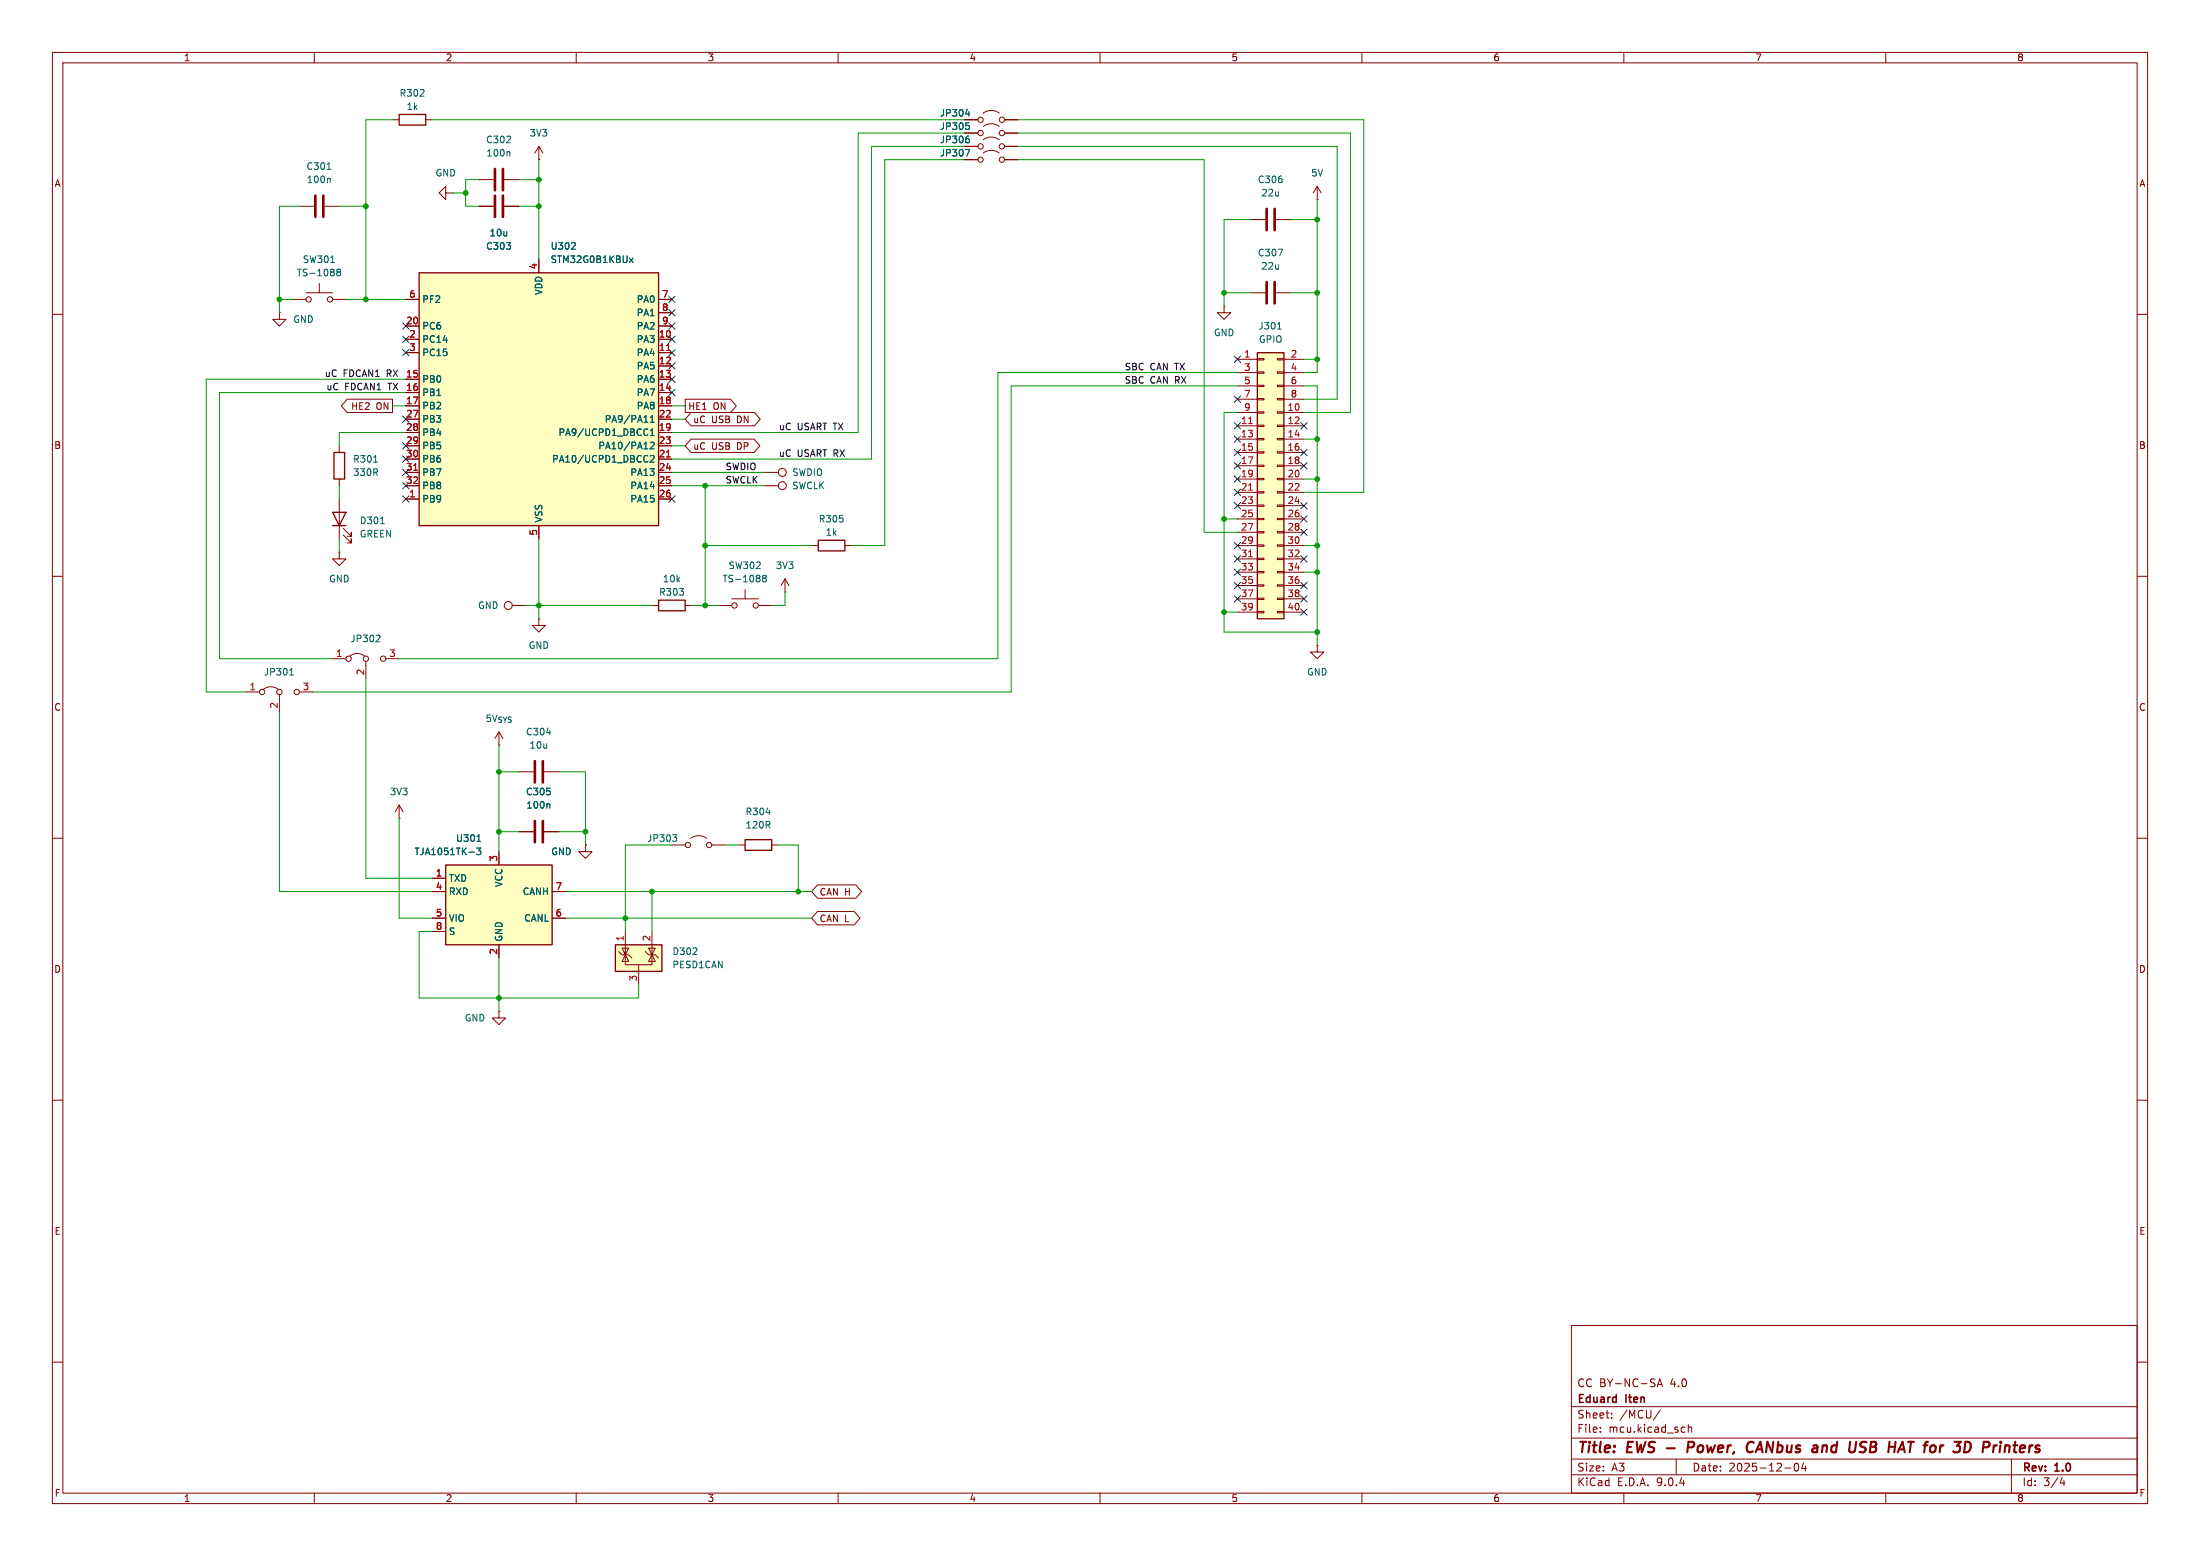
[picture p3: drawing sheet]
<svg xmlns="http://www.w3.org/2000/svg" width="420mm" height="297mm" viewBox="0 0 420 297" stroke-linecap="round" stroke-linejoin="round" font-family="sans-serif">
<g fill="none" stroke="#840000" stroke-width=".19">
<path d="M10 10h400v277h-400zM12 12h396v273h-396zM60 10v2M110 10v2M160 10v2M210 10v2M260 10v2M310 10v2M360 10v2M74.9 22.9h1.3M81.3 22.9h1.2M85.1 36.8v-1.2l-1.3 1.2 1.3 1.3v-1.3h1.3"/>
<path d="M86.4 36.8h.1M91.4 39.4h2.8M91.4 34.3h2.8M96.3 39.4h2.8M96.3 34.3h2.8M102.9 30.5h.1M102.9 27.9l-.8 1.3M102.9 27.9l.7 1.3M102.9 27.9v2.6M184.1 30.5h2.6M184.1 27.9h2.6M187.7 29.2a2.53 2.53 0 0 1 3.1 0"/>
<path d="M187.7 26.7a2.53 2.53 0 0 1 3.1 0M191.8 30.5h2.5M191.8 27.9h2.5M251.5 38.1h.1M251.5 35.6l-.8 1.2M251.5 35.6l.7 1.2M251.5 35.6v2.5M53.3 59.7v1.3h1.3l-1.3 1.2-1.2-1.2h1.2M53.3 59.7h.1M55.9 57.2h2.5M58.4 55.9h5.1M61 54.1v1.8"/>
<path d="M63.5 57.2h2.5M10 60h2M408 60h2M64.8 95.3v7.6M146 90.2h2.6M146 92.7h2.6M10 110h2M64.8 105.4v1.3h1.2l-1.2 1.3-1.3-1.3h1.3M64.8 105.4h.1M65.5 102.1l1.6 1.5v-.7v.7h-.8M65.5 100.8l1.6 1.6v-.8v.8h-.8M154.9 104.1h1.3"/>
<path d="M161.3 104.1h1.3M408 110h2M63.5 125.7h2.5M66.8 125.2a2.26 2.26 0 0 1 2.8 0M69.8 126.2v3.3M73.7 125.7h2.5M10 160h2M99.1 158.8h2.8M103.9 158.8h2.8M408 160h2M95.2 193v1.3h-1.2l1.2 1.3 1.3-1.3h-1.3M95.2 193h.1"/>
<path d="M10 210h2M408 210h2M300 253h108v32h-108zM10 260h2M300 278.5h108M300 274.5h108M300 268.5h108M305.5 273.2v.2M305.5 272.5v.1M307.7 270.5v.2M307.7 269.8v.1M316.4 264.7l.5-1.5 .5 1.5"/>
<path d="M316.5 264.3h.7M316.9 269.1l-1.2 1.9M320 278.5v3M321.2 272.4l.5 .1M321.7 273.3l-.5 .1M322.3 272.5l.2-.1 .4 .1v.9M322.3 271.9v1.5M342.7 279.4l.2-.1a.8 .8 0 0 1 .5 .7 .8 .8 0 0 1-.5 .8l-.2-.2-.2-.4zM344.3 279.2l-.4 1.1h1M344.7 279.8v1M384 278.5v6.5M408 260h2"/>
<path d="M60 285v2M110 285v2M160 285v2M210 285v2M260 285v2M300 281.5h108M310 285v2M340.7 280.2h1.2M360 285v2M393.7 282l-.4 1.1h.9M394 282.6v1"/>
<circle cx="187.2" cy="30.5" r=".51"/>
<circle cx="187.2" cy="27.9" r=".51"/>
<circle cx="191.3" cy="30.5" r=".51"/>
<circle cx="191.3" cy="27.9" r=".51"/>
<circle cx="58.9" cy="57.2" r=".51"/>
<circle cx="63" cy="57.2" r=".51"/>
<circle cx="149.4" cy="90.2" r=".76"/>
<circle cx="149.4" cy="92.7" r=".76"/>
<circle cx="66.5" cy="125.7" r=".51"/>
<circle cx="69.9" cy="125.7" r=".51"/>
<circle cx="73.2" cy="125.7" r=".51"/>
</g>
<g fill="none" stroke="#840000" stroke-width=".4">
<path d="M323.1 275.2h-.8l-.2 2M323.2 276.2l-1 .1M334.6 277a.73 .73 0 0 1-.9 .1M334.8 275.4a.69 .69 0 0 0-1.1 .1M336.1 275.2l-1 2M348 275.9l-.2 1.3M348.5 275.9l-.5 .2M355.3 276.1l.7 .2a.51 .51 0 0 1 .1 .6 .51 .51 0 0 1-.4 .3h-.5M355.4 275.3h.9M364.3 275.2h1.1M364.8 275.2l-.2 2M378.6 276.3h.8"/>
<path d="M379.5 275.2h-.8l-.2 2M384.4 275.9h.7M384.7 275.2l-.2 1.7 .1 .2 .4 .1"/>
</g>
<path d="M94.5 32.3v4M94.5 37.3v4.1M96 32.3v4M96 37.3v4.1M102.1 156.7v4.1M103.6 156.7v4.1" fill="none" stroke="#840000" stroke-width=".51"/>
<path d="M97.2 28.9l.1 .2v.7M184.3 28.5h.8l-.5 1.3M184.7 26h.2M184.8 26.5l.3 .2v.3l-.3 .2M63.1 50.1h.8M64.5 51.9l-.2-.2 .2-.3h.3l.2 .2-.2 .3M64.5 51.9l-.2 .3v.3l.2 .1h.4l.1-.2v-.2l-.2-.3M64.5 51.9h.3M72.6 100h.7M72.3 121.2l.2 .3v.3l-.7 .7h.7M104.8 153.4l.2 .2v.6" fill="none" stroke="#006464" stroke-width=".19"/>
<path d="M76.2 21.8h5.1v2.1h-5.1zM63.5 97.8h2.5l-1.2 2.5zM63.5 100.3h2.5M156.2 103.1h5.1v2.1h-5.1z" fill="none" stroke="#840000" stroke-width=".25"/>
<path d="M240 67.3h5.1v50.8h-5.1z" fill="#ffffc2"/>
<path d="M240 67.3h5.1v50.8h-5.1z" fill="none" stroke="#840000" stroke-width=".25"/>
<g fill="none" stroke="#840000" stroke-width=".19">
<path d="M236.2 68.6h3.8M236.2 71.1h3.8M236.2 73.7h3.8M236.2 76.2h3.8M236.2 78.7h3.8M240 68.5h1.3v.2h-1.3zM240 71h1.3v.2h-1.3zM240 73.5h1.3v.3h-1.3zM240 76.1h1.3v.2h-1.3zM240 78.6h1.3v.3h-1.3zM243.8 68.5h1.3v.2h-1.3zM243.8 71h1.3v.2h-1.3z"/>
<path d="M243.8 73.5h1.3v.3h-1.3zM243.8 76.1h1.3v.2h-1.3zM243.8 78.6h1.3v.3h-1.3zM245.1 68.6h3.8M245.1 71.1h3.8M245.1 73.7h3.8M245.1 76.2h3.8M245.1 78.7h3.8M236.2 81.3h3.8M236.2 83.8h3.8M236.2 86.4h3.8M236.2 88.9h3.8"/>
<path d="M236.2 91.4h3.8M236.2 94h3.8M236.2 96.5h3.8M236.2 99.1h3.8M240 81.2h1.3v.2h-1.3zM240 83.7h1.3v.2h-1.3zM240 86.2h1.3v.3h-1.3zM240 88.8h1.3v.2h-1.3zM240 91.3h1.3v.3h-1.3zM240 93.9h1.3v.2h-1.3zM240 96.4h1.3v.2h-1.3zM240 98.9h1.3v.3h-1.3z"/>
<path d="M243.8 81.2h1.3v.2h-1.3zM243.8 83.7h1.3v.2h-1.3zM243.8 86.2h1.3v.3h-1.3zM243.8 88.8h1.3v.2h-1.3zM243.8 91.3h1.3v.3h-1.3zM243.8 93.9h1.3v.2h-1.3zM243.8 96.4h1.3v.2h-1.3zM243.8 98.9h1.3v.3h-1.3zM245.1 81.3h3.8M245.1 83.8h3.8M245.1 86.4h3.8M245.1 88.9h3.8"/>
<path d="M245.1 91.4h3.8M245.1 94h3.8M245.1 96.5h3.8M245.1 99.1h3.8M236.2 101.6h3.8M236.2 104.1h3.8M236.2 106.7h3.8M236.2 109.2h3.8M236.2 111.8h3.8M236.2 114.3h3.8M236.2 116.8h3.8M240 101.5h1.3v.2h-1.3z"/>
<path d="M240 104h1.3v.3h-1.3zM240 106.6h1.3v.2h-1.3zM240 109.1h1.3v.2h-1.3zM240 111.6h1.3v.3h-1.3zM240 114.2h1.3v.2h-1.3zM240 116.7h1.3v.3h-1.3zM243.8 101.5h1.3v.2h-1.3zM243.8 104h1.3v.3h-1.3zM243.8 106.6h1.3v.2h-1.3zM243.8 109.1h1.3v.2h-1.3zM243.8 111.6h1.3v.3h-1.3zM243.8 114.2h1.3v.2h-1.3z"/>
<path d="M243.8 116.7h1.3v.3h-1.3zM245.1 101.6h3.8M245.1 104.1h3.8M245.1 106.7h3.8M245.1 109.2h3.8M245.1 111.8h3.8M245.1 114.3h3.8M245.1 116.8h3.8"/>
</g>
<path d="M238.4 80.9h.7M238.4 93.6h.7M238.4 106.3h.7" fill="none" stroke="#a90000" stroke-width=".19"/>
<path d="M243.9 62.8h.7" fill="none" stroke="#006464" stroke-width=".19"/>
<path d="M117.5 180.3h8.9v5.1h-8.9z" fill="#ffffc2"/>
<path d="M63.8 86.4h2v5h-2zM125.7 114.6h5.1v2h-5.1zM142.2 160.3h5.1v2h-5.1zM117.5 180.3h8.9v5.1h-8.9z" fill="none" stroke="#840000" stroke-width=".25"/>
<g fill="none" stroke="#840000" stroke-width=".19">
<path d="M57.1 39.4h2.8M62 39.4h2.8M184.1 25.4h2.6M184.1 22.9h2.6M187.7 24.1a2.53 2.53 0 0 1 3.1 0M187.7 21.6a2.53 2.53 0 0 1 3.1 0M191.8 25.4h2.5M191.8 22.9h2.5M233.7 58.4v1.3h1.2l-1.2 1.3-1.3-1.3h1.3M233.7 58.4h.1M238.8 55.9h2.8M238.8 41.9h2.8"/>
<path d="M243.6 55.9h2.8M243.6 41.9h2.8M64.8 85.1v1.3M64.8 91.4v1.3M97.8 115.6h2.5M102.9 118.1v1.3h1.2l-1.2 1.3-1.3-1.3h1.3M102.9 118.1h.1M124.5 115.6h1.2M130.8 115.6h1.3M137.2 115.6h2.5M139.7 114.3h5.1M142.2 112.5v1.8"/>
<path d="M144.8 115.6h2.5M149.9 113h.1M149.9 110.5l.7 1.3M149.9 110.5l-.8 1.3M149.9 110.5v2.5M47 132.1h2.5M50.3 131.6a2.26 2.26 0 0 1 2.8 0M53.3 132.6v3.3M57.1 132.1h2.6M95.2 139.7l-.7 1.3M95.2 139.7l.8 1.3M95.2 139.7v2.5"/>
<path d="M251.5 123.2v1.3h1.2l-1.2 1.2-1.3-1.2h1.3M251.5 123.2h.1M76.2 156.2h.1M76.2 153.7l-.8 1.2M76.2 153.7l.8 1.2M76.2 153.7v2.5M95.2 142.2h.1M99.1 147.3h2.8M103.9 147.3h2.8M119.4 177.8v4.4M124.5 177.8v4.4M141 161.3h1.2"/>
<path d="M147.3 161.3h1.3M118.1 181.6l.6 .6h1.3l.6 .7M119.4 182.2v2h5.1v-2M119.4 182.2l.6 1.3h-1.3zM119.4 181.6v.6l.6-1.2h-1.3l.7 1.2M121.9 184.2v3.8M123.2 181.6l.6 .6h1.3l.6 .7M123.8 181h1.3l-.6 1.2zM124.5 182.2l.6 1.3h-1.3z"/>
<circle cx="187.2" cy="25.4" r=".51"/>
<circle cx="187.2" cy="22.9" r=".51"/>
<circle cx="191.3" cy="25.4" r=".51"/>
<circle cx="191.3" cy="22.9" r=".51"/>
<circle cx="97" cy="115.6" r=".76"/>
<circle cx="140.2" cy="115.6" r=".51"/>
<circle cx="144.3" cy="115.6" r=".51"/>
<circle cx="50" cy="132.1" r=".51"/>
<circle cx="53.3" cy="132.1" r=".51"/>
<circle cx="56.6" cy="132.1" r=".51"/>
</g>
<g fill="none" stroke="#006464" stroke-width=".19">
<path d="M62.4 32.3h.8M62.9 34l.1 .2v.7M184.3 21.7h.8M184.4 23.4h.6M184.8 23.9l.3 .3v.3l-.3 .2M184.9 21.3v.9M244 47.6h.8l-.5 1.2M71.4 88.2h.7M145.8 110.3l-.2-.2 .2-.3h.2l.3 .2-.3 .3M145.8 110.3l-.2 .3v.3l.2 .2 .4-.1 .1-.2v-.2l-.3-.3M145.8 110.3h.2M55.3 128.8h.7"/>
<path d="M55.5 127.8l.2-.2v1.2M104.4 139.9h.7M146.3 155.1h.7"/>
</g>
<path d="M60.2 37.3v4.1M61.7 37.3v4.1M241.8 39.9v4M243.3 39.9v4M241.8 53.8v4.1M243.3 53.8v4.1M102.1 145.3v4.1M103.6 145.3v4.1" fill="none" stroke="#840000" stroke-width=".51"/>
<path d="M85.1 165.1h20.3v15.2h-20.3z" fill="#ffffc2"/>
<path d="M85.1 165.1h20.3v15.2h-20.3z" fill="none" stroke="#840000" stroke-width=".25"/>
<g fill="none" stroke="#840000" stroke-width=".19">
<path d="M82.5 167.6h2.6M82.5 170.2h2.6M82.5 175.3h2.6M82.5 177.8h2.6M95.2 162.6v2.5M105.4 170.2h2.5M105.4 175.3h2.5M111.8 161.3v1.3h-1.3l1.3 1.2 1.2-1.2h-1.2M111.8 161.3h.1M128.3 161.3h2.5M131.8 160a2.54 2.54 0 0 1 3.1 0M135.9 161.3h2.5"/>
<path d="M95.2 180.3v2.6"/>
<circle cx="131.3" cy="161.3" r=".51"/>
<circle cx="135.4" cy="161.3" r=".51"/>
</g>
<path d="M128.4 159.3h.8l-.4 .5M128.9 159.8l.3 .3v.3l-.3 .2M89.5 162.7h1M91 161.9h.8l-.4 .5 .3 .1v.5l-.2 .1-.5-.1M91.1 160.6h.7" fill="none" stroke="#006464" stroke-width=".19"/>
<path d="M80 52.1h45.7v48.2h-45.7z" fill="#ffffc2"/>
<path d="M80 52.1h45.7v48.2h-45.7z" fill="none" stroke="#840000" stroke-width=".25"/>
<g fill="none" stroke="#840000" stroke-width=".19">
<path d="M91.4 39.4h2.8M96.3 39.4h2.8M184.1 22.9h2.6M184.1 25.4h2.6M184.1 27.9h2.6M184.1 30.5h2.6M191.8 22.9h2.5M191.8 25.4h2.5M191.8 27.9h2.5M191.8 30.5h2.5M77.5 57.2h2.5M102.9 49.5v2.6"/>
<path d="M125.7 57.2h2.6M125.7 59.7h2.6M66.3 76.2h8.6v2.5h-8.6l-1.1-1.2zM77.5 62.2h2.5M77.5 64.8h2.5M77.5 67.3h2.5M77.5 72.4h2.5M77.5 74.9h2.5M77.5 77.5h2.5M125.7 62.2h2.6M125.7 64.8h2.6M125.7 67.3h2.6"/>
<path d="M125.7 72.4h2.6M125.7 74.9h2.6M125.7 77.5h2.6M125.7 69.9h2.6M130.8 76.2h8.7l1.1 1.3-1.1 1.2h-8.7zM131.9 78.7h12.1l1.1 1.3-1.1 1.3h-12.1l-1.1-1.3zM77.5 80h2.5M77.5 82.6h2.5M77.5 85.1h2.5M77.5 87.6h2.5M77.5 90.2h2.5M77.5 92.7h2.5"/>
<path d="M77.5 95.3h2.5M125.7 80h2.6M125.7 82.6h2.6M125.7 85.1h2.6M125.7 87.6h2.6M125.7 90.2h2.6M125.7 92.7h2.6M125.7 95.3h2.6M131.9 83.8h12.1l1.1 1.3-1.1 1.3h-12.1l-1.1-1.3zM102.9 100.3v2.6M99.1 158.8h2.8M103.9 158.8h2.8"/>
<path d="M82.5 167.6h2.6M82.5 170.2h2.6M82.5 175.3h2.6M82.5 177.8h2.6M95.2 162.6v2.5M105.4 170.2h2.5M105.4 175.3h2.5M111.8 161.3h.1M156.1 168.9h7.3l1.1 1.3-1.1 1.3h-7.3l-1.2-1.3zM156.1 174h7l1.1 1.3-1.1 1.2h-7l-1.2-1.2zM95.2 180.3v2.6"/>
</g>
<path d="M127.2 66.9h.8M79 89.8h.7M127.2 87.2h.8" fill="none" stroke="#a90000" stroke-width=".19"/>
<g fill="none" stroke="#006464" stroke-width=".19">
<path d="M184.3 28.5h.8l-.5 1.3M184.3 21.7h.8M184.4 23.4h.6M184.7 26h.2M184.8 23.9l.3 .3v.3l-.3 .2M184.8 26.5l.3 .2v.3l-.3 .2M184.9 21.3v.9M109.1 47.6h.7M109.8 46.4v.4M120.2 49.3l.6 .8M120.8 49.3l-.6 .8M124.2 79.7l.3-.4v1.3"/>
<path d="M123.4 81.9l.3 .1M123.6 87l.1 .1M123.7 83l-.3 .1M123.7 88.1h-.1M124.2 80.6h.7M124.2 82.2l.3-.3v1.2M124.2 83.1h.7M124.2 84.5l.4-.1 .3 .4-.8 .9h.8M124.2 87.1l.4-.2 .3 .4-.8 .9h.8M104.8 153.4l.2 .2v.6M89.5 162.7h1M91 161.9h.8l-.4 .5 .3 .1v.5l-.2 .1-.5-.1"/>
<path d="M91.1 160.6h.7"/>
</g>
<g fill="none" stroke="#009600" stroke-width=".19">
<path d="M57.1 39.4h-3.8v20.3M64.8 39.4h5M74.9 22.9h-5.1v34.3M82.5 22.9h101.6M86.4 36.8h2.5M91.4 34.3h-2.5v5.1h2.5M99.1 39.4h3.8M99.1 34.3h3.8M102.9 30.5v19M184.1 30.5h-15.2v73.6h-6.3M184.1 27.9h-17.7v59.7h-38.1M184.1 25.4h-20.3v57.2h-35.5"/>
<path d="M194.3 30.5h35.6v71.1h6.3M194.3 25.4h63.5v53.3h-8.9M194.3 27.9h61v48.3h-6.4M194.3 22.9h66v71.1h-11.4M251.5 38.1v33h-2.6M53.3 57.2h2.6M66 57.2h11.5M233.7 55.9h5.1M238.8 41.9h-5.1v16.5M246.4 55.9h5.1M246.4 41.9h5.1M74.9 77.5h2.6"/>
<path d="M77.5 74.9h-35.6v50.8h21.6M77.5 72.4h-38.1v59.7h7.6M128.3 77.5h2.5M236.2 71.1h-45.7v54.6h-114.3M236.2 73.7h-43.2v58.4h-133.3M236.2 78.7h-2.5v42h17.8M248.9 73.7h2.6v49.5M248.9 68.6h2.6M64.8 92.7v2.6M77.5 82.6h-12.7v2.5M128.3 90.2h17.7M128.3 80h2.5"/>
<path d="M128.3 92.7h17.7M128.3 85.1h2.5M134.6 92.7v22.9M233.7 99.1h2.5M248.9 91.4h2.6M248.9 83.8h2.6M64.8 102.9v2.5M100.3 115.6h24.2M102.9 102.9v15.2M132.1 115.6h5.1M134.6 104.1h20.3M149.9 113v2.6h-2.6"/>
<path d="M233.7 116.8h2.5M248.9 109.2h2.6M248.9 104.1h2.6M53.3 135.9v34.3h29.2M69.8 129.5v38.1h12.7M76.2 156.2v19.1h6.3M95.2 142.2v20.4M95.2 158.8h3.9M95.2 147.3h3.9M106.7 147.3h5.1v14M106.7 158.8h5.1M82.5 177.8h-2.5v12.7h41.9v-2.5"/>
<path d="M107.9 170.2h47M107.9 175.3h47M124.5 170.2v7.6M128.3 161.3h-8.9v16.5M138.4 161.3h2.6M148.6 161.3h3.8v8.9M95.2 182.9v10.1"/>
</g>
<g fill="none" stroke="#000084" stroke-width=".19">
<path d="M127.7 59.1l1.2 1.2M127.7 56.5l1.2 1.3M128.9 59.1l-1.2 1.2M128.9 56.5l-1.2 1.3M76.9 66.7l1.2 1.2M76.9 64.2l1.2 1.2M76.9 79.4l1.2 1.2M76.9 61.6l1.2 1.2M78.1 66.7l-1.2 1.2M78.1 64.2l-1.2 1.2M78.1 79.4l-1.2 1.2M78.1 61.6l-1.2 1.2"/>
<path d="M127.7 74.3l1.2 1.2M127.7 64.2l1.2 1.2M127.7 61.6l1.2 1.2M127.7 71.8l1.2 1.2M127.7 66.7l1.2 1.2M127.7 69.2l1.2 1.3M128.9 74.3l-1.2 1.2M128.9 64.2l-1.2 1.2M128.9 61.6l-1.2 1.2M128.9 71.8l-1.2 1.2M128.9 66.7l-1.2 1.2M128.9 69.2l-1.2 1.3"/>
<path d="M235.6 68l1.2 1.2M235.6 75.6l1.2 1.2M236.8 68l-1.2 1.2M236.8 75.6l-1.2 1.2M76.9 89.6l1.2 1.2M76.9 87l1.2 1.2M76.9 84.5l1.2 1.2M76.9 92.1l1.2 1.2M76.9 94.6l1.2 1.3M78.1 89.6l-1.2 1.2M78.1 87l-1.2 1.2M78.1 84.5l-1.2 1.2"/>
<path d="M78.1 92.1l-1.2 1.2M78.1 94.6l-1.2 1.3M127.7 94.6l1.2 1.3M128.9 94.6l-1.2 1.3M235.6 85.8l1.2 1.2M235.6 88.3l1.2 1.2M235.6 93.4l1.2 1.2M235.6 83.2l1.2 1.2M235.6 90.8l1.2 1.2M235.6 80.7l1.2 1.2M235.6 95.9l1.2 1.2M236.8 93.4l-1.2 1.2"/>
<path d="M236.8 85.8l-1.2 1.2M236.8 88.3l-1.2 1.2M236.8 90.8l-1.2 1.2M236.8 80.7l-1.2 1.2M236.8 95.9l-1.2 1.2M236.8 83.2l-1.2 1.2M248.3 80.7l1.2 1.2M248.3 88.3l1.2 1.2M248.3 95.9l1.2 1.2M248.3 85.8l1.2 1.2M248.3 98.5l1.2 1.2M249.5 80.7l-1.2 1.2"/>
<path d="M249.5 95.9l-1.2 1.2M249.5 88.3l-1.2 1.2M249.5 85.8l-1.2 1.2M249.5 98.5l-1.2 1.2M235.6 106.1l1.2 1.2M235.6 108.6l1.2 1.2M235.6 113.7l1.2 1.2M235.6 111.2l1.2 1.2M235.6 103.5l1.2 1.2M236.8 106.1l-1.2 1.2M236.8 108.6l-1.2 1.2M236.8 113.7l-1.2 1.2"/>
<path d="M236.8 111.2l-1.2 1.2M236.8 103.5l-1.2 1.2M248.3 113.7l1.2 1.2M248.3 116.2l1.2 1.2M248.3 101l1.2 1.2M248.3 106.1l1.2 1.2M248.3 111.2l1.2 1.2M249.5 113.7l-1.2 1.2M249.5 116.2l-1.2 1.2M249.5 101l-1.2 1.2M249.5 106.1l-1.2 1.2M249.5 111.2l-1.2 1.2"/>
</g>
<g fill="#009600" stroke="#009600" stroke-width=".19">
<circle cx="102.9" cy="115.6" r=".46"/>
<circle cx="95.2" cy="147.3" r=".46"/>
<circle cx="251.5" cy="104.1" r=".46"/>
<circle cx="251.5" cy="109.2" r=".46"/>
<circle cx="251.5" cy="91.4" r=".46"/>
<circle cx="251.5" cy="120.7" r=".46"/>
<circle cx="233.7" cy="116.8" r=".46"/>
<circle cx="233.7" cy="99.1" r=".46"/>
<circle cx="134.6" cy="92.7" r=".46"/>
<circle cx="134.6" cy="104.1" r=".46"/>
<circle cx="251.5" cy="68.6" r=".46"/>
<circle cx="251.5" cy="41.9" r=".46"/>
<circle cx="251.5" cy="55.9" r=".46"/>
<circle cx="251.5" cy="83.8" r=".46"/>
<circle cx="233.7" cy="55.9" r=".46"/>
<circle cx="124.5" cy="170.2" r=".46"/>
<circle cx="119.4" cy="175.3" r=".46"/>
<circle cx="95.2" cy="190.5" r=".46"/>
<circle cx="95.2" cy="158.8" r=".46"/>
<circle cx="111.8" cy="158.8" r=".46"/>
<circle cx="152.4" cy="170.2" r=".46"/>
<circle cx="69.8" cy="39.4" r=".46"/>
<circle cx="69.8" cy="57.2" r=".46"/>
<circle cx="53.3" cy="57.2" r=".46"/>
<circle cx="88.9" cy="36.8" r=".46"/>
<circle cx="134.6" cy="115.6" r=".46"/>
<circle cx="102.9" cy="39.4" r=".46"/>
<circle cx="102.9" cy="34.3" r=".46"/>
</g>
<g font-size="2.8" fill="#840000">
<text x="301" y="277.9">Title:</text>
<text x="310.6" y="277.9">EWS -</text>
<text x="323.8" y="277.9">Power,</text>
<text x="335.9" y="277.9">CANbus</text>
<text x="349.3" y="277.9">and</text>
<text x="357" y="277.9">USB</text>
<text x="365.4" y="277.9">HAT for</text>
<text x="379.5" y="277.9">3D</text>
<text x="385.8" y="277.9">Printers</text>
</g>
<g font-size="2.1" fill="#840000">
<text x="301" y="268.2">Eduard</text>
<text x="301" y="265">CC BY-NC-SA</text>
<text x="310.4" y="268.2">Iten</text>
<text x="318.9" y="265">4.0</text>
<text x="301" y="273.7">File:</text>
<text x="301" y="271">Sheet:</text>
<text x="307.1" y="273.7">mcu.kicad_sch</text>
<text x="309.2" y="271">/MCU/</text>
<text x="301" y="281.1">Size:</text>
<text x="307.6" y="281.1">A3</text>
<text x="323" y="281.1">Date:</text>
<text x="330" y="281.1">2025-12-04</text>
<text x="386" y="281.3">Rev:</text>
<text x="392.4" y="281.3">1.0</text>
<text x="301" y="283.9">KiCad</text>
<text x="308.7" y="283.9">E.D.A.</text>
<text x="316.3" y="283.9">9.0.4</text>
<text x="386" y="283.9">Id:</text>
<text x="390.1" y="283.9">3/4</text>
</g>
<g font-size="1.8" fill="#840000">
<text x="35" y="11.9">1</text>
<text x="85" y="11.9">2</text>
<text x="135" y="11.9">3</text>
<text x="185" y="11.9">4</text>
<text x="235" y="11.9">5</text>
<text x="285" y="11.9">6</text>
<text x="335" y="11.9">7</text>
<text x="385" y="11.9">8</text>
<text x="10.3" y="35.9">A</text>
<text x="408.3" y="35.9">A</text>
<text x="66.9" y="78.4">HE2</text>
<text x="71.8" y="78.4">ON</text>
<text x="131.3" y="78.4">HE1</text>
<text x="132.2" y="81">uC</text>
<text x="135.8" y="81">USB</text>
<text x="136.1" y="78.4">ON</text>
<text x="140.8" y="81">DN</text>
<text x="10.3" y="85.9">B</text>
<text x="132.2" y="86">uC</text>
<text x="135.8" y="86">USB</text>
<text x="140.8" y="86">DP</text>
<text x="408.2" y="85.9">B</text>
<text x="10.3" y="135.9">C</text>
<text x="408.2" y="135.9">C</text>
<text x="156.4" y="171.1">CAN H</text>
<text x="156.4" y="176.2">CAN L</text>
<text x="10.3" y="185.9">D</text>
<text x="408.2" y="185.9">D</text>
<text x="10.3" y="235.9">E</text>
<text x="408.3" y="235.9">E</text>
<text x="10.3" y="285.9">F</text>
<text x="35" y="286.9">1</text>
<text x="85" y="286.9">2</text>
<text x="135" y="286.9">3</text>
<text x="185" y="286.9">4</text>
<text x="235" y="286.9">5</text>
<text x="285" y="286.9">6</text>
<text x="335" y="286.9">7</text>
<text x="385" y="286.9">8</text>
<text x="408.3" y="285.9">F</text>
</g>
<g font-size="1.8" fill="#006464">
<text x="76.2" y="18.6">R302</text>
<text x="77.5" y="21.2">1k</text>
<text x="179.3" y="22.5">JP304</text>
<text x="92.7" y="27.5">C302</text>
<text x="101" y="26.3">3V3</text>
<text x="179.3" y="27.5">JP306</text>
<text x="179.3" y="25">JP305</text>
<text x="58.4" y="32.6">C301</text>
<text x="58.5" y="35.2">100n</text>
<text x="83.1" y="33.9">GND</text>
<text x="92.8" y="30.1">100n</text>
<text x="179.3" y="30.1">JP307</text>
<text x="240" y="35.2">C306</text>
<text x="250.2" y="33.9">5V</text>
<text x="240.7" y="37.7">22u</text>
<text x="92.7" y="47.9">C303</text>
<text x="93.4" y="45.3">10u</text>
<text x="105" y="47.9">U302</text>
<text x="56.6" y="52.9">TS-1088</text>
<text x="57.7" y="50.4">SW301</text>
<text x="105" y="50.4">STM32G0B1KBUx</text>
<text x="240" y="49.1">C307</text>
<text x="240.7" y="51.7">22u</text>
<text x="80.5" y="58">PF2</text>
<text x="103.7" y="56.4" transform="rotate(-90 103.7 56.4)">VDD</text>
<text x="121.5" y="58">PA0</text>
<text x="55.9" y="61.8">GND</text>
<text x="80.5" y="63.1">PC6</text>
<text x="80.5" y="65.6">PC14</text>
<text x="121.5" y="60.6">PA1</text>
<text x="121.5" y="63.1">PA2</text>
<text x="121.5" y="65.6">PA3</text>
<text x="231.6" y="64.4">GND</text>
<text x="240.2" y="63.1">J301</text>
<text x="240.2" y="65.6">GPIO</text>
<text x="80.5" y="68.2">PC15</text>
<text x="121.5" y="68.2">PA4</text>
<text x="121.5" y="70.7">PA5</text>
<text x="80.5" y="73.3">PB0</text>
<text x="80.5" y="75.8">PB1</text>
<text x="121.5" y="73.3">PA6</text>
<text x="121.5" y="75.8">PA7</text>
<text x="80.5" y="78.3">PB2</text>
<text x="80.5" y="80.9">PB3</text>
<text x="80.5" y="83.4">PB4</text>
<text x="106.5" y="83.4">PA9/UCPD1_DBCC1</text>
<text x="115.3" y="80.9">PA9/PA11</text>
<text x="121.5" y="78.3">PA8</text>
<text x="67.3" y="88.5">R301</text>
<text x="80.5" y="86">PB5</text>
<text x="80.5" y="88.5">PB6</text>
<text x="105.3" y="88.5">PA10/UCPD1_DBCC2</text>
<text x="114.1" y="86">PA10/PA12</text>
<text x="67.3" y="91">330R</text>
<text x="80.5" y="91">PB7</text>
<text x="80.5" y="93.6">PB8</text>
<text x="120.2" y="91">PA13</text>
<text x="120.2" y="93.6">PA14</text>
<text x="151.1" y="91">SWDIO</text>
<text x="151.1" y="93.6">SWCLK</text>
<text x="68.6" y="100.2">D301</text>
<text x="80.5" y="96.1">PB9</text>
<text x="103.7" y="99.8" transform="rotate(-90 103.7 99.8)">VSS</text>
<text x="120.2" y="96.1">PA15</text>
<text x="156.2" y="99.9">R305</text>
<text x="68.6" y="102.8">GREEN</text>
<text x="157.5" y="102.5">1k</text>
<text x="62.7" y="111.4">GND</text>
<text x="125.7" y="113.9">R303</text>
<text x="126.4" y="111.4">10k</text>
<text x="137.8" y="111.4">TS-1088</text>
<text x="139" y="108.8">SW302</text>
<text x="148" y="108.8">3V3</text>
<text x="91.2" y="116.4">GND</text>
<text x="66.8" y="122.8">JP302</text>
<text x="100.8" y="124.1">GND</text>
<text x="50.3" y="129.1">JP301</text>
<text x="249.4" y="129.1">GND</text>
<text x="92.6" y="138">5V_{SYS}</text>
<text x="100.3" y="140.6">C304</text>
<text x="101" y="143.1">10u</text>
<text x="74.3" y="152">3V3</text>
<text x="100.3" y="152">C305</text>
<text x="100.4" y="154.5">100n</text>
<text x="142.2" y="155.8">R304</text>
<text x="87" y="160.9">U301</text>
<text x="123.5" y="160.9">JP303</text>
<text x="142.2" y="158.3">120R</text>
<text x="79" y="163.4">TJA1051TK-3</text>
<text x="105.1" y="163.4">GND</text>
<text x="85.6" y="168.5">TXD</text>
<text x="85.6" y="171">RXD</text>
<text x="96.1" y="169.4" transform="rotate(-90 96.1 169.4)">VCC</text>
<text x="99.7" y="171">CANH</text>
<text x="85.6" y="176.1">VIO</text>
<text x="85.6" y="178.7">S</text>
<text x="96.1" y="179.8" transform="rotate(-90 96.1 179.8)">GND</text>
<text x="100" y="176.1">CANL</text>
<text x="128.3" y="182.5">D302</text>
<text x="128.3" y="185">PESD1CAN</text>
<text x="88.6" y="195.2">GND</text>
</g>
<g font-size="1.8" fill="#a90000">
<text x="102.6" y="51.5" transform="rotate(-90 102.6 51.5)">4</text>
<text x="78" y="56.9">6</text>
<text x="126.3" y="56.9">7</text>
<text x="126.3" y="59.4">8</text>
<text x="77.4" y="62">20</text>
<text x="78" y="64.5">2</text>
<text x="125.7" y="64.5">10</text>
<text x="126.3" y="62">9</text>
<text x="78" y="67.1">3</text>
<text x="125.7" y="67.1">11</text>
<text x="125.7" y="69.6">12</text>
<text x="237.4" y="68.3">1</text>
<text x="237.4" y="70.9">3</text>
<text x="246.3" y="68.3">2</text>
<text x="246.3" y="70.9">4</text>
<text x="77.4" y="77.2">17</text>
<text x="77.4" y="72.1">15</text>
<text x="77.4" y="74.7">16</text>
<text x="125.7" y="72.1">13</text>
<text x="125.7" y="74.7">14</text>
<text x="125.7" y="77.2">18</text>
<text x="237.4" y="73.4">5</text>
<text x="237.4" y="75.9">7</text>
<text x="246.3" y="73.4">6</text>
<text x="246.3" y="75.9">8</text>
<text x="77.4" y="79.8">27</text>
<text x="77.4" y="82.3">28</text>
<text x="125.7" y="79.8">22</text>
<text x="125.7" y="82.3">19</text>
<text x="236.8" y="81">11</text>
<text x="236.8" y="83.6">13</text>
<text x="237.4" y="78.5">9</text>
<text x="245.7" y="78.5">10</text>
<text x="245.7" y="81">12</text>
<text x="245.7" y="83.6">14</text>
<text x="77.4" y="84.8">29</text>
<text x="77.4" y="87.4">30</text>
<text x="77.4" y="89.9">31</text>
<text x="125.7" y="84.8">23</text>
<text x="125.7" y="87.4">21</text>
<text x="125.7" y="89.9">24</text>
<text x="236.8" y="86.1">15</text>
<text x="236.8" y="88.6">17</text>
<text x="245.7" y="86.1">16</text>
<text x="245.7" y="88.6">18</text>
<text x="77.4" y="92.5">32</text>
<text x="78" y="95">1</text>
<text x="125.7" y="92.5">25</text>
<text x="125.7" y="95">26</text>
<text x="236.8" y="91.2">19</text>
<text x="236.8" y="93.7">21</text>
<text x="245.7" y="91.2">20</text>
<text x="245.7" y="93.7">22</text>
<text x="236.8" y="96.3">23</text>
<text x="236.8" y="98.8">25</text>
<text x="236.8" y="101.3">27</text>
<text x="245.7" y="96.3">24</text>
<text x="245.7" y="98.8">26</text>
<text x="245.7" y="101.3">28</text>
<text x="102.6" y="102.3" transform="rotate(-90 102.6 102.3)">5</text>
<text x="236.8" y="103.9">29</text>
<text x="236.8" y="106.4">31</text>
<text x="245.7" y="103.9">30</text>
<text x="245.7" y="106.4">32</text>
<text x="236.8" y="109">33</text>
<text x="236.8" y="111.5">35</text>
<text x="245.7" y="109">34</text>
<text x="245.7" y="111.5">36</text>
<text x="236.8" y="114">37</text>
<text x="236.8" y="116.6">39</text>
<text x="245.7" y="114">38</text>
<text x="245.7" y="116.6">40</text>
<text x="64.1" y="125.5">1</text>
<text x="74.2" y="125.5">3</text>
<text x="47.6" y="131.8">1</text>
<text x="57.7" y="131.8">3</text>
<text x="69.6" y="129" transform="rotate(-90 69.6 129)">2</text>
<text x="53.1" y="135.3" transform="rotate(-90 53.1 135.3)">2</text>
<text x="83.1" y="167.4">1</text>
<text x="95" y="164.5" transform="rotate(-90 95 164.5)">3</text>
<text x="83.1" y="169.9">4</text>
<text x="106" y="169.9">7</text>
<text x="83.1" y="175">5</text>
<text x="83.1" y="177.5">8</text>
<text x="106" y="175">6</text>
<text x="119.1" y="179.8" transform="rotate(-90 119.1 179.8)">1</text>
<text x="124.2" y="179.8" transform="rotate(-90 124.2 179.8)">2</text>
<text x="95" y="182.3" transform="rotate(-90 95 182.3)">2</text>
<text x="121.7" y="187.4" transform="rotate(-90 121.7 187.4)">3</text>
</g>
<g font-size="1.8" fill="#0f0f0f">
<text x="214.6" y="70.8">SBC</text>
<text x="219.6" y="70.8">CAN TX</text>
<text x="61.9" y="72">uC</text>
<text x="62.2" y="74.6">uC</text>
<text x="65.5" y="72">FDCAN1</text>
<text x="65.8" y="74.6">FDCAN1</text>
<text x="73.9" y="72">RX 15</text>
<text x="74.2" y="74.6">TX 16</text>
<text x="214.6" y="73.3">SBC</text>
<text x="219.6" y="73.3">CAN RX</text>
<text x="148.6" y="82.2">uC</text>
<text x="152.2" y="82.2">USART TX</text>
<text x="138.4" y="89.8">SWDIO</text>
<text x="148.6" y="87.3">uC</text>
<text x="152.2" y="87.3">USART RX</text>
<text x="138.4" y="92.4">SWCLK</text>
</g>
</svg>
